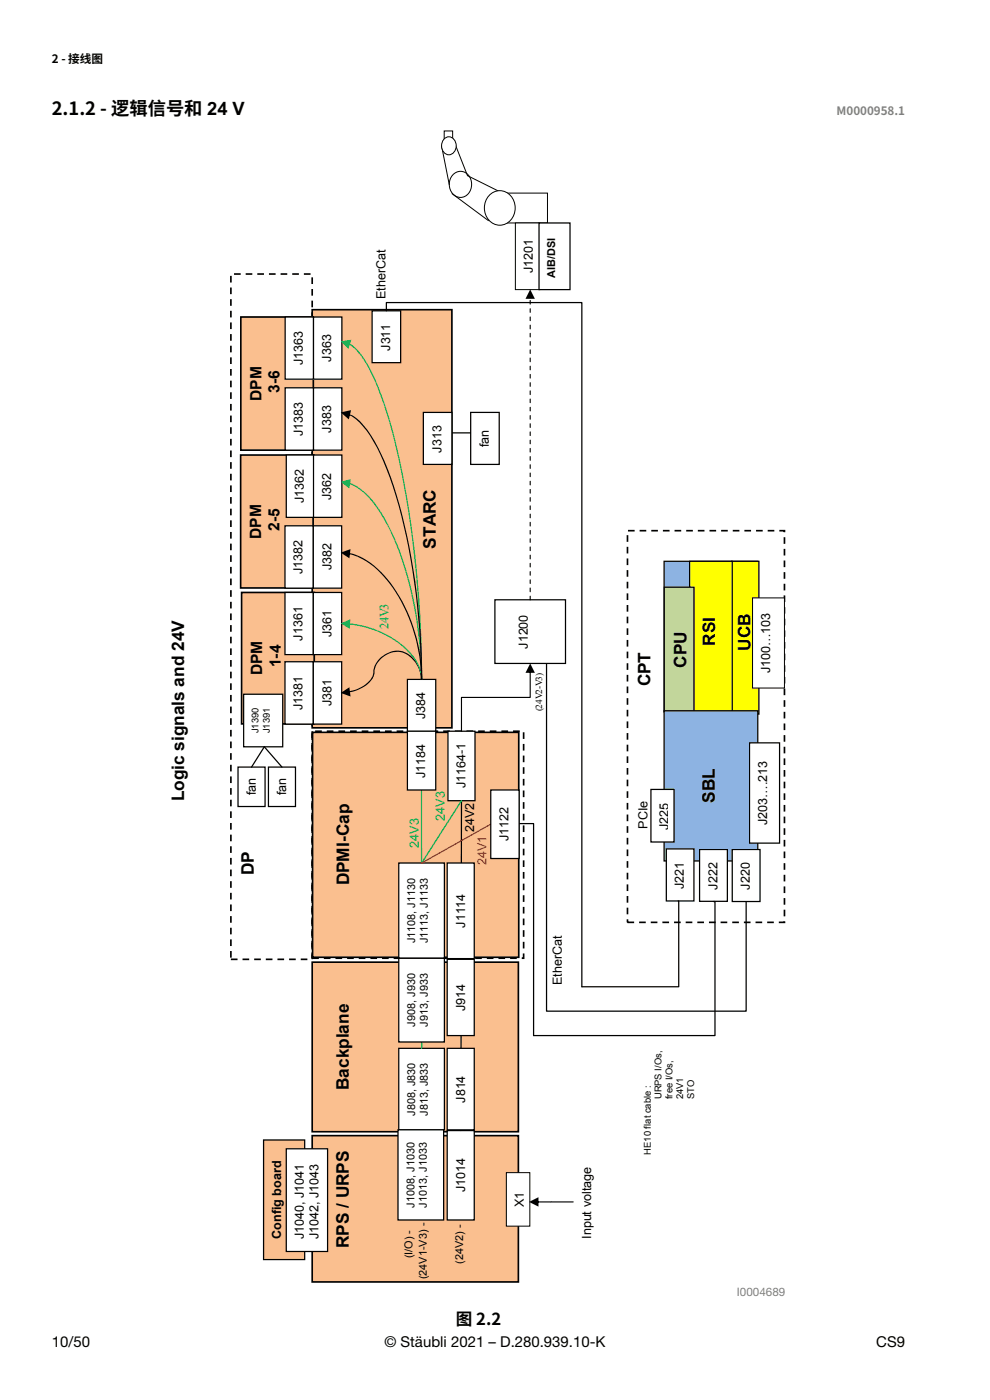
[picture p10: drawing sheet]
<svg xmlns="http://www.w3.org/2000/svg" width="210mm" height="297mm" viewBox="0 0 210 297" stroke-linecap="round" stroke-linejoin="round" font-family="sans-serif">
<path d="M49 58.1h17.2v145.4h-17.2zM66.2 155.1h44.9v48.2h-44.9z" fill="none" stroke="#000" stroke-width=".35" stroke-dasharray="1.4 1.1" stroke-linecap="butt"/>
<path d="M140.9 119.1h19.8v31.8h-19.8z" fill-rule="evenodd" fill="#8db3e2" stroke="#000" stroke-width=".26"/>
<path d="M133.1 112.6h33.3v83.1h-33.3z" fill="none" stroke="#000" stroke-width=".35" stroke-dasharray="1.4 1.1" stroke-linecap="butt"/>
<path d="M155.2 119.1h5.8v32.4h-5.8z" fill-rule="evenodd" fill="#ff0"/>
<path d="M155.2 119.1h5.8v32.4h-5.8z" fill="none" stroke="#000" stroke-width=".26"/>
<path d="M146.3 119.1h9v32.4h-9z" fill-rule="evenodd" fill="#ff0" stroke="#000" stroke-width=".26"/>
<path d="M140.9 124.6h6.3v26.5h-6.3z" fill-rule="evenodd" fill="#c2d69b"/>
<path d="M140.9 124.6h6.3v26.5h-6.3z" fill="none" stroke="#000" stroke-width=".26"/>
<path d="M140.9 150.8h19.8v31.8h-19.8z" fill-rule="evenodd" fill="#8db3e2" stroke="#000" stroke-width=".26"/>
<g fill="#fff" stroke="#000" stroke-width=".26">
<path d="M155.3 180.2h5.9v11.1h-5.9z" fill-rule="evenodd"/>
<path d="M148.4 180.2h5.9v11h-5.9z" fill-rule="evenodd"/>
<path d="M141.3 180.1h5.9v11h-5.9z" fill-rule="evenodd"/>
<path d="M138.1 167.5h4.9v11.1h-4.9z" fill-rule="evenodd"/>
<path d="M159 157.6h6.4v21.3h-6.4z" fill-rule="evenodd"/>
</g>
<path d="M159.6 126.8h6.8v19.2h-6.8z" fill-rule="evenodd" fill="#fff" stroke="#000" stroke-width=".21"/>
<path d="M115.9 136.8v77.7h42.4v-23.2" fill="none" stroke="#000" stroke-width=".26"/>
<path d="M110.5 43.5l.6 1.9h-1.4z" fill="#fff"/>
<path d="M110.5 43.5l.6 1.9h-1.4z" fill="none" stroke="#000" stroke-width=".21"/>
<g fill="#fff">
<path d="M97.5 33.5l1.7 3.2h-3.5z"/>
<path d="M107.5 40.9h8.6v6.4h-8.6z" fill-rule="evenodd"/>
</g>
<path d="M107.5 41h8.6v6.3h-8.6z" fill="none" stroke="#000" stroke-width=".21"/>
<path d="M94.3 27.7h1.8v2.3h-1.8z" fill-rule="evenodd" fill="#fff"/>
<path d="M94.2 27.8h1.8v2.2h-1.8z" fill="none" stroke="#000" stroke-width=".21"/>
<path d="M96.2 37a2.35 2.35 0 0 1 2.7-.3 2.35 2.35 0 0 1 1.1 2.4 2.34 2.34 0 0 1-1.4 2.5 2.34 2.34 0 0 1-2.8-.8 3.1 3.1 0 0 1 .4-3.8z" fill-rule="evenodd" fill="#fff"/>
<path d="M96.2 37a2.35 2.35 0 0 1 2.7-.3 2.35 2.35 0 0 1 1.1 2.4 2.34 2.34 0 0 1-1.4 2.5 2.34 2.34 0 0 1-2.8-.8 3.1 3.1 0 0 1 .4-3.8zM99.2 37.3l8.9 4.4M95.9 41.1l7.7 5.7" fill="none" stroke="#000" stroke-width=".21"/>
<path d="M103.7 41.5a3.2 3.2 0 0 1 3.7-.7 3.2 3.2 0 0 1 1.9 3.3 3.2 3.2 0 0 1-2.2 3.4 3.2 3.2 0 0 1-3.8-1.3 4 4 0 0 1 .4-4.7z" fill-rule="evenodd" fill="#fff"/>
<path d="M93.7 30.9l1.6 8.3M96.2 29.7l3 7.6M103.7 41.5a3.2 3.2 0 0 1 3.7-.7 3.2 3.2 0 0 1 1.9 3.3 3.2 3.2 0 0 1-2.2 3.4 3.2 3.2 0 0 1-3.8-1.3 4 4 0 0 1 .4-4.7z" fill="none" stroke="#000" stroke-width=".21"/>
<path d="M94.1 29.6a1.46 1.46 0 0 1 1.6-.5 1.46 1.46 0 0 1 1 1.3 1.69 1.69 0 0 1-.4 1.9 1.69 1.69 0 0 1-1.9 .3 2.17 2.17 0 0 1-.3-3z" fill-rule="evenodd" fill="#fff"/>
<path d="M94.1 29.6a1.46 1.46 0 0 1 1.6-.5 1.46 1.46 0 0 1 1 1.3 1.69 1.69 0 0 1-.4 1.9 1.69 1.69 0 0 1-1.9 .3 2.17 2.17 0 0 1-.3-3z" fill="none" stroke="#000" stroke-width=".21"/>
<path d="M109.3 47.3h5.2v14.1h-5.2z" fill-rule="evenodd" fill="#fff" stroke="#000" stroke-width=".21"/>
<path d="M114.3 47.3h6.6v14.1h-6.6z" fill-rule="evenodd" fill="#fff" stroke="#000" stroke-width=".26"/>
<g fill="#fabf8f" stroke="#000" stroke-width=".35">
<path d="M66.2 65.7h29.7v88.7h-29.7z" fill-rule="evenodd"/>
<path d="M66.2 240.9h43.8v31.1h-43.8z" fill-rule="evenodd"/>
<path d="M66.2 204.1h43.8v36h-43.8z" fill-rule="evenodd"/>
</g>
<path d="M66.3 155.4h43.7v47.6h-43.7z" fill-rule="evenodd" fill="#fabf8f"/>
<path d="M66.3 155.4h43.7v47.7h-43.7z" fill="none" stroke="#000" stroke-width=".35"/>
<g fill="#fff" stroke="#000" stroke-width=".26">
<path d="M86.4 144.1h6v11.1h-6z" fill-rule="evenodd"/>
<path d="M84.6 222.4h9.7v17.3h-9.7z" fill-rule="evenodd"/>
</g>
<g fill="#fabf8f" stroke="#000" stroke-width=".35">
<path d="M51 96.5h15.4v28.2h-15.4z" fill-rule="evenodd"/>
<path d="M51.2 125.7h15.5v27.9h-15.5z" fill-rule="evenodd"/>
</g>
<g fill="#fff" stroke="#000" stroke-width=".26">
<path d="M60.4 125.7h6.1v13.2h-6.1z" fill-rule="evenodd"/>
<path d="M66.5 125.7h6v13.2h-6z" fill-rule="evenodd"/>
<path d="M60.4 140.4h6.1v13.2h-6.1z" fill-rule="evenodd"/>
<path d="M66.5 140.4h6v13.2h-6z" fill-rule="evenodd"/>
<path d="M60.4 111.5h6.1v13.3h-6.1z" fill-rule="evenodd"/>
<path d="M66.5 111.5h6v13.3h-6z" fill-rule="evenodd"/>
<path d="M84.4 239.7h9.7v19.1h-9.7z" fill-rule="evenodd"/>
</g>
<path d="M94.9 239.8h5.7v19h-5.7z" fill-rule="evenodd" fill="#fff"/>
<path d="M94.9 239.8h5.7v19h-5.7z" fill="none" stroke="#000" stroke-width=".26"/>
<path d="M105 127.2h15v13.5h-15z" fill-rule="evenodd" fill="#fff"/>
<path d="M105 127.2h15v13.5h-15z" fill="none" stroke="#000" stroke-width=".26"/>
<path d="M95 155.1h5.8v14.8h-5.8z" fill-rule="evenodd" fill="#fff" stroke="#000" stroke-width=".26"/>
<path d="M97.9 169.9l-.1 69.9" fill="none" stroke="#000" stroke-width=".26"/>
<path d="M94.9 222.4h5.7v17.3h-5.7z" fill-rule="evenodd" fill="#fff"/>
<path d="M94.9 222.4h5.7v17.3h-5.7z" fill="none" stroke="#000" stroke-width=".26"/>
<path d="M94.9 183.1h5.7v20.3h-5.7z" fill-rule="evenodd" fill="#fff"/>
<path d="M94.9 183.1h5.7v20.3h-5.7z" fill="none" stroke="#000" stroke-width=".26"/>
<path d="M94.9 203.5h5.7v16.2h-5.7z" fill-rule="evenodd" fill="#fff"/>
<path d="M94.9 203.5h5.7v16.2h-5.7z" fill="none" stroke="#000" stroke-width=".26"/>
<path d="M97.9 169.9l-8.5 13.2" fill="none" stroke="#00b050" stroke-width=".26"/>
<g fill="#000">
<path d="M112.4 126.4l.2 .1-.1 .9-.2-.2zM112.4 124.7l.2 .1-.1 .8-.2-.1zM112.4 122.9l.2 .1-.1 .9-.2-.1zM112.4 121.2l.2 .1-.1 .8-.2-.1zM112.4 119.4l.2 .1-.1 .9-.2-.1zM112.4 117.7l.2 .1-.1 .9-.2-.2zM112.4 116h.2l-.1 .9-.2-.1zM112.4 114.2l.2 .1-.1 .9-.2-.1zM112.4 112.5h.2l-.1 .9-.2-.1zM112.4 110.7l.2 .1-.1 .9-.2-.2zM112.4 109l.2 .1-.1 .9-.2-.2zM112.4 107.2l.2 .1-.1 .9-.2-.1zM112.4 105.5l.2 .1-.1 .8-.2-.1zM112.4 103.7l.2 .2-.1 .8-.2-.1zM112.4 102l.2 .1-.1 .9-.2-.1zM112.4 100.3l.2 .1-.1 .8-.2-.1zM112.4 98.5l.2 .1-.1 .9-.2-.1zM112.4 96.8l.2 .1-.1 .9-.2-.2zM112.4 95.1h.2l-.1 .9-.2-.1zM112.4 93.3l.2 .1-.1 .9-.2-.2zM112.4 91.6h.2l-.1 .9-.2-.1zM112.4 89.8l.2 .1-.1 .9-.2-.2zM112.4 88.1l.2 .1-.1 .8-.2-.1zM112.4 86.3l.2 .1-.1 .9-.2-.1zM112.4 84.6l.2 .1-.1 .8-.2-.1zM112.4 82.8l.2 .1-.1 .9-.2-.1zM112.4 81.1l.2 .1-.1 .9-.2-.1zM112.4 79.4h.2l-.1 .9-.2-.1zM112.4 77.6l.2 .1-.1 .9-.2-.2zM112.4 75.9l.2 .1-.1 .9-.2-.2zM112.4 74.1l.2 .1-.1 .9-.2-.1zM112.4 72.4l.2 .1-.1 .8-.2-.1zM112.4 70.6l.2 .1-.1 .9-.2-.1zM112.4 68.9l.2 .1-.1 .9-.2-.2zM112.4 67.2l.2 .1-.1 .8-.2-.1zM112.4 65.4l.2 .1-.1 .9-.2-.1zM112.4 63.7l.2 .1-.1 .8-.2-.1zM112.5 61.4l1 2h-2z"/>
<path d="M97.8 147.9l14.7-.1-.2 .2v-5.6l.2-.1 .1 .1v5.6l-.1 .1h-14.6l.1-.1v7.1l-.1 .1-.1-.1zM112.5 140.7l1 2h-2z"/>
</g>
<path d="M79 65.9h6v11h-6z" fill-rule="evenodd" fill="#fff"/>
<path d="M78.9 65.9h6.1v11h-6.1zM143.9 191.1h.1v18.2h-20.6M151.3 191.3h.4v28.4h-38.5" fill="none" stroke="#000" stroke-width=".26"/>
<path d="M89.4 167v55.4" fill="none" stroke="#00b050" stroke-width=".26"/>
<g fill="#fff" stroke="#000" stroke-width=".26">
<path d="M84.6 203.3h9.7v17.7h-9.7z" fill-rule="evenodd"/>
<path d="M84.6 183.1h9.7v20.1h-9.7z" fill-rule="evenodd"/>
</g>
<path d="M82 65.9v-1.7h41.4v145.1M109 174.8v-.1h4.2v45" fill="none" stroke="#000" stroke-width=".26"/>
<path d="M104.1 174.8l-14.7 8.3" fill="none" stroke="#f00" stroke-width=".26"/>
<path d="M51.1 67.2h15.4v28.3h-15.4z" fill-rule="evenodd" fill="#fabf8f"/>
<path d="M51.1 67.3h15.4v28.2h-15.4z" fill="none" stroke="#000" stroke-width=".35"/>
<g fill="#fff" stroke="#000" stroke-width=".26">
<path d="M60.5 82.3h6v13.2h-6z" fill-rule="evenodd"/>
<path d="M66.5 82.3h6v13.2h-6z" fill-rule="evenodd"/>
<path d="M60.7 96.5h6v13.3h-6z" fill-rule="evenodd"/>
<path d="M66.5 96.5h6v13.3h-6z" fill-rule="evenodd"/>
</g>
<path d="M60.5 67.2h6v13.2h-6z" fill-rule="evenodd" fill="#fff"/>
<path d="M60.5 67.3h6v13.1h-6z" fill="none" stroke="#000" stroke-width=".26"/>
<path d="M66.5 67.2h6v13.2h-6z" fill-rule="evenodd" fill="#fff"/>
<path d="M66.5 67.3h6v13.1h-6z" fill="none" stroke="#000" stroke-width=".26"/>
<g fill="#00b050">
<path d="M73.8 72.9v-.1a5.2 5.2 0 0 1 3 2.6 34.8 34.8 0 0 1 4.8 10.2 176.8 176.8 0 0 1 7.1 38.6l.7 13.2 .2 6.7-.3 .1a223.6 223.6 0 0 0-5.9-51.8 55.7 55.7 0 0 0-6.1-15.7 10.7 10.7 0 0 0-3.1-3.5zM72.3 72.4l2.2-.3-.6 1.9z"/>
<path d="M73.8 102.5l.1-.1a8.8 8.8 0 0 1 4.8 3.3 46 46 0 0 1 8.2 17.6 79.7 79.7 0 0 1 2.6 20.9h-.2a78.7 78.7 0 0 0-6.6-31.7 24 24 0 0 0-6.5-8.7zM72.3 102.2l2.1-.6-.3 2z"/>
</g>
<path d="M80.8 139.4a4.6 4.6 0 0 1 5.9-.6 6.6 6.6 0 0 1 2.8 5.4h-.2a5.9 5.9 0 0 0-5-5.9 5.1 5.1 0 0 0-5 4.9 5.4 5.4 0 0 1-3.8 3.3l-1.5 .4-.2-.1a6.9 6.9 0 0 0 5.2-3.4l.1-.2a5.1 5.1 0 0 1 1.7-3.8zM72.3 147l1.8-1.2 .2 2z" fill="#000"/>
<path d="M73.8 132.3a19.8 19.8 0 0 1 14.3 7.4 7.4 7.4 0 0 1 1.4 4.5h-.2a9.9 9.9 0 0 0-4.2-7.2 20.7 20.7 0 0 0-11.3-4.5zM72.3 132.3l2-.9-.1 2z" fill="#00b050"/>
<g fill="#000">
<path d="M73.8 117.3a12.8 12.8 0 0 1 7.8 4.8 34.2 34.2 0 0 1 7.9 22.1h-.2a34 34 0 0 0-8.6-22.7 13.7 13.7 0 0 0-6.9-4zM72.3 117.2l2-.7-.2 1.9z"/>
<path d="M73.8 87.8h.2a8.2 8.2 0 0 1 3.9 3.4 51 51 0 0 1 6.9 16 142.4 142.4 0 0 1 4.7 37h-.2a141.4 141.4 0 0 0-5.9-40.9 39.7 39.7 0 0 0-6.5-12.9l-1.5-1.5zM72.3 87.5l2.2-.5-.5 2z"/>
</g>
<path d="M95.9 91.8h4.2" fill="none" stroke="#000" stroke-width=".26"/>
<path d="M89.8 87.5h6.1v11h-6.1z" fill-rule="evenodd" fill="#fff" stroke="#000" stroke-width=".26"/>
<path d="M99.9 87.5h6v11h-6z" fill-rule="evenodd" fill="#fff"/>
<path d="M99.8 87.5h6.1v11h-6.1z" fill="none" stroke="#000" stroke-width=".26"/>
<g fill="#fff" stroke="#000" stroke-width=".26">
<path d="M51.7 147.3h8.3v11.1h-8.3z" fill-rule="evenodd"/>
<path d="M50.5 162.7h5.7v8.4h-5.7z" fill-rule="evenodd"/>
<path d="M56.9 162.7h5.8v8.4h-5.8z" fill-rule="evenodd"/>
</g>
<path d="M53.4 162.7l2.7-4.3 3.7 4.3" fill="none" stroke="#000" stroke-width=".26"/>
<path d="M55.9 241.8h8.7v25.4h-8.7z" fill-rule="evenodd" fill="#fabf8f" stroke="#000" stroke-width=".26"/>
<path d="M60.7 243.7h8.8v21.8h-8.8z" fill-rule="evenodd" fill="#fff" stroke="#000" stroke-width=".26"/>
<path d="M107.4 248.8h5v11.3h-5z" fill-rule="evenodd" fill="#fff" stroke="#000" stroke-width=".21"/>
<path d="M113.8 254.9h7.7l.2 .1-.2 .1h-4.6l-.1-.1 .1 .1h-3zM112.2 255l2-1v2z" fill="#000"/>
<g fill="#fff" stroke="#000" stroke-width=".26">
<path d="M104.1 167.6h6v14.5h-6z" fill-rule="evenodd"/>
<path d="M86.4 155.1h6v12.5h-6z" fill-rule="evenodd"/>
</g>
<text font-size="3.9" x="11" y="24.3">2.1.2 - 逻辑信号和 24 V</text>
<g font-size="3.7">
<text x="92.5" y="116.4" transform="rotate(-90 92.5 116.4)">STARC</text>
<text x="151.7" y="137" transform="rotate(-90 151.7 137)">RSI</text>
<text x="145.6" y="141.7" transform="rotate(-90 145.6 141.7)">CPU</text>
<text x="159.2" y="138.1" transform="rotate(-90 159.2 138.1)">UCB</text>
<text x="138" y="145.6" transform="rotate(-90 138 145.6)">CPT</text>
<text x="39.1" y="170" transform="rotate(-90 39.1 170)">Logic signals and 24V</text>
<text x="151.6" y="170.3" transform="rotate(-90 151.6 170.3)">SBL</text>
<text x="53.8" y="185.7" transform="rotate(-90 53.8 185.7)">DP</text>
<text x="74.1" y="187.8" transform="rotate(-90 74.1 187.8)">DPMI-Cap</text>
<text x="74" y="231.2" transform="rotate(-90 74 231.2)">Backplane</text>
<text x="74" y="264.8" transform="rotate(-90 74 264.8)">RPS / URPS</text>
</g>
<text font-size="3.5" x="96.7" y="281.1">图 2.2</text>
<g font-size="3.3">
<text x="59.3" y="83.3" transform="rotate(-90 59.3 83.3)">3-6</text>
<text x="55.5" y="85.1" transform="rotate(-90 55.5 85.1)">DPM</text>
<text x="59.3" y="112.6" transform="rotate(-90 59.3 112.6)">2-5</text>
<text x="55.4" y="114.3" transform="rotate(-90 55.4 114.3)">DPM</text>
<text x="55.6" y="143.3" transform="rotate(-90 55.6 143.3)">DPM</text>
<text x="59.6" y="141.5" transform="rotate(-90 59.6 141.5)">1-4</text>
</g>
<g font-size="3.2">
<text x="11" y="285.8">10/50</text>
<text x="81.5" y="285.8">© Stäubli 2021 – D.280.939.10-K</text>
<text x="185.9" y="285.8">CS9</text>
</g>
<g font-size="2.7">
<text x="113" y="58" transform="rotate(-90 113 58)">J1201</text>
<text x="81.8" y="63.4" transform="rotate(-90 81.8 63.4)">EtherCat</text>
<text x="64.2" y="77.5" transform="rotate(-90 64.2 77.5)">J1363</text>
<text x="70.2" y="76.7" transform="rotate(-90 70.2 76.7)">J363</text>
<text x="82.8" y="74.4" transform="rotate(-90 82.8 74.4)">J311</text>
<text x="64.2" y="92.5" transform="rotate(-90 64.2 92.5)">J1383</text>
<text x="70.2" y="91.8" transform="rotate(-90 70.2 91.8)">J383</text>
<text x="103.7" y="94.9" transform="rotate(-90 103.7 94.9)">fan</text>
<text x="93.6" y="96" transform="rotate(-90 93.6 96)">J313</text>
<text x="64.5" y="106.8" transform="rotate(-90 64.5 106.8)">J1362</text>
<text x="70.2" y="106.1" transform="rotate(-90 70.2 106.1)">J362</text>
<text x="64.2" y="121.8" transform="rotate(-90 64.2 121.8)">J1382</text>
<text x="70.3" y="121" transform="rotate(-90 70.3 121)">J382</text>
<text x="64.2" y="135.9" transform="rotate(-90 64.2 135.9)">J1361</text>
<text x="70.3" y="135.2" transform="rotate(-90 70.3 135.2)">J361</text>
<text x="112" y="137.6" transform="rotate(-90 112 137.6)">J1200</text>
<text x="163.4" y="142.9" transform="rotate(-90 163.4 142.9)">J100…103</text>
<text x="70.3" y="149.9" transform="rotate(-90 70.3 149.9)">J381</text>
<text x="64.2" y="150.6" transform="rotate(-90 64.2 150.6)">J1381</text>
<text x="90.2" y="152.6" transform="rotate(-90 90.2 152.6)">J384</text>
<text x="90.2" y="165.1" transform="rotate(-90 90.2 165.1)">J1184</text>
<text x="98.8" y="167.2" transform="rotate(-90 98.8 167.2)">J1164-1</text>
<text x="54.2" y="168.7" transform="rotate(-90 54.2 168.7)">fan</text>
<text x="60.7" y="168.7" transform="rotate(-90 60.7 168.7)">fan</text>
<text x="100.6" y="176.6" transform="rotate(-90 100.6 176.6)">24V2</text>
<text x="107.8" y="178.5" transform="rotate(-90 107.8 178.5)">J1122</text>
<text x="137.3" y="175.8" transform="rotate(-90 137.3 175.8)">PCIe</text>
<text x="141.8" y="176.1" transform="rotate(-90 141.8 176.1)">J225</text>
<text x="162.7" y="175" transform="rotate(-90 162.7 175)">J203….213</text>
<text x="145.1" y="188.6" transform="rotate(-90 145.1 188.6)">J221</text>
<text x="152.2" y="188.7" transform="rotate(-90 152.2 188.7)">J222</text>
<text x="159.1" y="188.7" transform="rotate(-90 159.1 188.7)">J220</text>
<text x="98.6" y="196.8" transform="rotate(-90 98.6 196.8)">J1114</text>
<text x="119.2" y="209" transform="rotate(-90 119.2 209)">EtherCat</text>
<text x="98.6" y="214.5" transform="rotate(-90 98.6 214.5)">J914</text>
<text x="98.6" y="234" transform="rotate(-90 98.6 234)">J814</text>
<text x="98.6" y="252.9" transform="rotate(-90 98.6 252.9)">J1014</text>
<text x="111.1" y="256.1" transform="rotate(-90 111.1 256.1)">X1</text>
<text x="59.6" y="262.8" transform="rotate(-90 59.6 262.8)">Config board</text>
<text x="64.5" y="262.9" transform="rotate(-90 64.5 262.9)">J1040, J1041</text>
<text x="67.6" y="262.9" transform="rotate(-90 67.6 262.9)">J1042, J1043</text>
<text x="125.4" y="262.8" transform="rotate(-90 125.4 262.8)">Input voltage</text>
</g>
<g font-size="2.7" fill="#00b050">
<text x="82.4" y="133.5" transform="rotate(-90 82.4 133.5)">24V3</text>
<text x="88.8" y="179.8" transform="rotate(-90 88.8 179.8)">24V3</text>
<text x="94.3" y="174.1" transform="rotate(-90 94.3 174.1)">24V3</text>
</g>
<text font-size="2.7" fill="#f00" x="103.2" y="183.5" transform="rotate(-90 103.2 183.5)">24V1</text>
<text font-size="2.5" x="11" y="13.4">2 - 接线图</text>
<g font-size="2.5" fill="#808080">
<text x="177.5" y="24.3">M0000958.1</text>
<text x="156.3" y="274.9">I0004689</text>
</g>
<g font-size="2.3">
<text x="117.8" y="58.9" transform="rotate(-90 117.8 58.9)">AIB/DSI</text>
<text x="88.1" y="200.1" transform="rotate(-90 88.1 200.1)">J1108, J1130</text>
<text x="90.8" y="200.1" transform="rotate(-90 90.8 200.1)">J1113, J1133</text>
<text x="88.1" y="217.8" transform="rotate(-90 88.1 217.8)">J908, J930</text>
<text x="90.8" y="217.8" transform="rotate(-90 90.8 217.8)">J913, J933</text>
<text x="88.1" y="236.7" transform="rotate(-90 88.1 236.7)">J808, J830</text>
<text x="90.8" y="236.7" transform="rotate(-90 90.8 236.7)">J813, J833</text>
<text x="87.9" y="256.2" transform="rotate(-90 87.9 256.2)">J1008, J1030</text>
<text x="90.6" y="256.2" transform="rotate(-90 90.6 256.2)">J1013, J1033</text>
<text x="87.5" y="267" transform="rotate(-90 87.5 267)">(I/O) -</text>
<text x="98.2" y="268.1" transform="rotate(-90 98.2 268.1)">(24V2) -</text>
<text x="90.6" y="271.4" transform="rotate(-90 90.6 271.4)">(24V1-V3) -</text>
</g>
<g font-size="2">
<text x="54.8" y="155.6" transform="rotate(-90 54.8 155.6)">J1390</text>
<text x="57.2" y="155.6" transform="rotate(-90 57.2 155.6)">J1391</text>
<text x="115" y="150.9" transform="rotate(-90 115 150.9)">(24V2-V3)</text>
<text x="140.3" y="233.2" transform="rotate(-90 140.3 233.2)">URPS I/Os,</text>
<text x="142.7" y="233.2" transform="rotate(-90 142.7 233.2)">free I/Os,</text>
<text x="144.9" y="233.2" transform="rotate(-90 144.9 233.2)">24V1</text>
<text x="147.3" y="233.2" transform="rotate(-90 147.3 233.2)">STO</text>
<text x="138.1" y="244.9" transform="rotate(-90 138.1 244.9)">HE10 flat cable :</text>
</g>
</svg>
